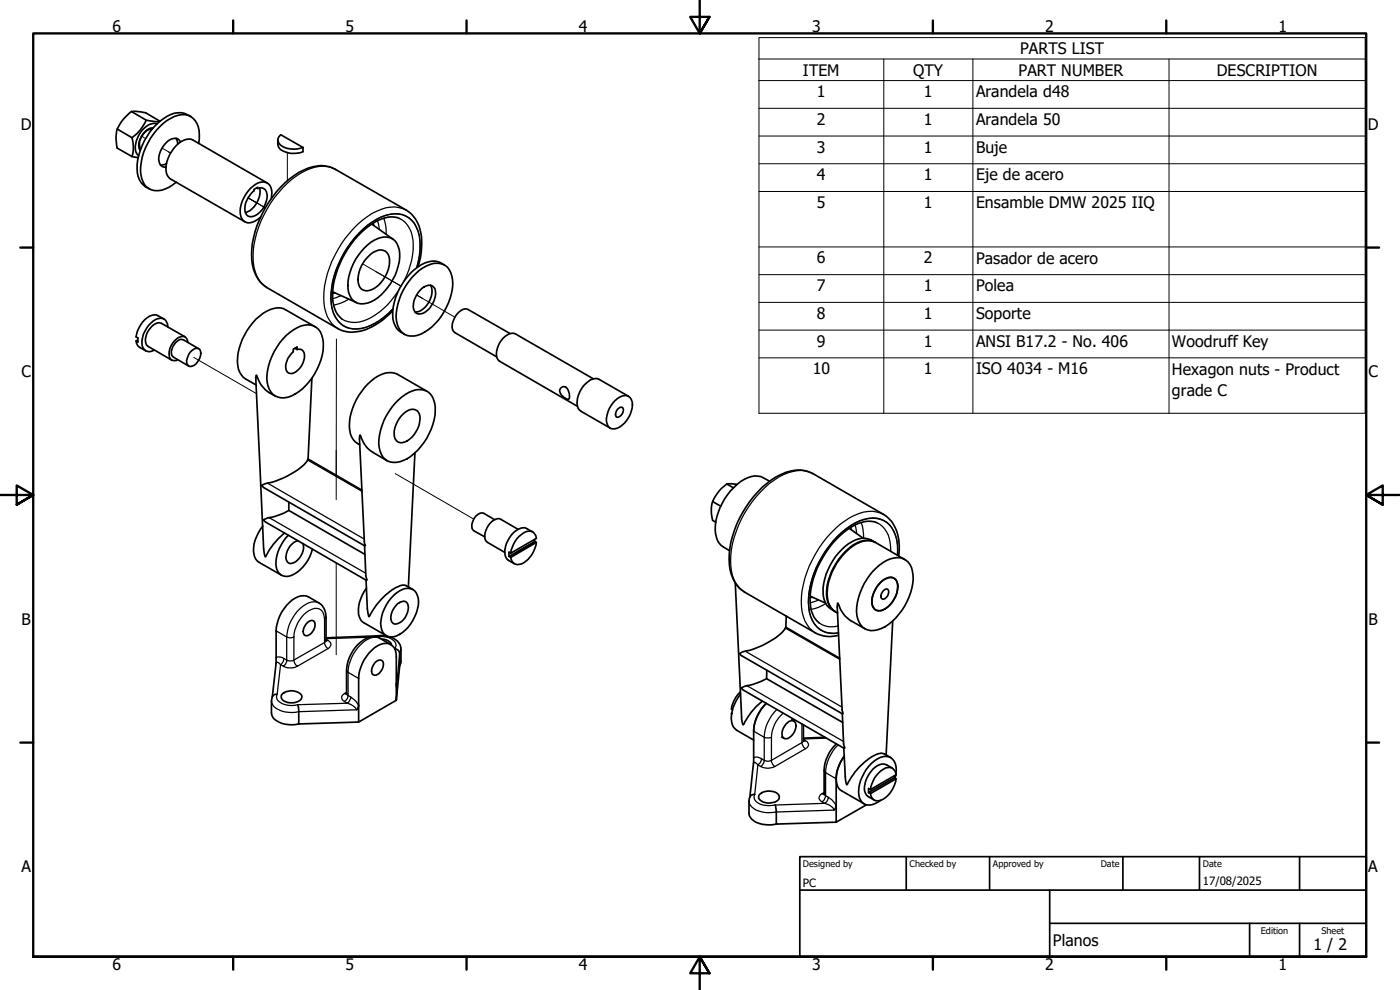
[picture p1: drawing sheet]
<svg xmlns="http://www.w3.org/2000/svg" width="420mm" height="297mm" viewBox="0 0 420 297" stroke-linecap="round" stroke-linejoin="round" font-family="sans-serif">
<!-- layer: Tweak Trail (ISO) -->
<path d="M42.5 40.9l1.2 .7M48.6 44.4l2.6 1.5-.7-.4M86.2 45.8v8.5M77 60.8l-2.6-1.4 5.2 2.9M108.8 79.2l11.5 6.6-7.6-4.3M126.9 89.6l-1.9-1.1 11.5 6.7M58.2 107.2l18.8 10.9M101 101.7l-.1 48.2M118.6 142.1l23.6 13.7M100.9 168.9v27.6" fill="none" stroke="#000" stroke-width=".3"/>
<!-- layer: Visible (ISO) -->
<g fill="none" stroke="#000" stroke-width=".51">
<path d="M35.2 38.7l4.4 2.6M39.4 33.5l4.5 2.6M45.7 38.8a4.3 4.3 0 0 0-3.9 4.2l.4 1.7M46 38.4a5.1 5.1 0 0 0-4.3 4.9l.3 1.8M47.1 37.2a4 4 0 0 0-4.2 1.6 7.5 7.5 0 0 0-2.1 6.9l.8 1M47.9 36.4l-1.2 .1-2.8-.4a12.7 12.7 0 0 1-4.3 5.2 10.6 10.6 0 0 1 0 5.7l1.9 .3M48 36.4l-4.3-2.6-3-.4a2.86 2.86 0 0 0-2.7 1.3 8.8 8.8 0 0 0-2.8 9.7l4.4 2.6M57.3 35a6.6 6.6 0 0 0-8.2 .5 18.9 18.9 0 0 0-7.9 16.4 5.7 5.7 0 0 0 3.6 4.7M50 49.1l-.7 .3-1.1 .1M52.8 41.5l.3 .5 .2 1.3M54.2 42.6a1.99 1.99 0 0 0-3.1-.7 6.6 6.6 0 0 0-3.2 7.2 1.74 1.74 0 0 0 1.9 1.1M59.6 43a8.2 8.2 0 0 0-1.6-7.5 5.3 5.3 0 0 0-6.7 0 18.9 18.9 0 0 0-9 16.9 4.9 4.9 0 0 0 7.3 4.3l1.1-.5 2.2-1.5"/>
<path d="M77 56.4l.3 .2v-.4l-1 .6v.4a6.9 6.9 0 0 0-2.6 6.7 1.94 1.94 0 0 0 3.1 .7 6.9 6.9 0 0 0 3.3-6.6 1.86 1.86 0 0 0-2.8-1.4M77.9 56.4a6.9 6.9 0 0 1-4.2 7.4M80.2 54.9l-22.3-12.9a4.4 4.4 0 0 0-5.1 1.7 8.7 8.7 0 0 0-2.5 9.1l.9 .9 22.3 12.8M81.4 59.6a4.4 4.4 0 0 0-1.1-4.6 3.8 3.8 0 0 0-4.4 .9 9.5 9.5 0 0 0-3.6 9.2 2.67 2.67 0 0 0 4.2 1.2l1.7-1.1M83.4 42a3.1 3.1 0 0 0 3 3.8l.9 .2 2.8-.2 .8-.3v-1.3M84.3 40.4l6.6 3.8a6.9 6.9 0 0 1-7.1-1.2 1.74 1.74 0 0 1 .5-2.6zM109.4 74.3a8 8 0 0 1 7.8-2.9 5.4 5.4 0 0 1 2.8 5.9 17 17 0 0 1-8.6 13.2 4.4 4.4 0 0 1-6.9-3.7 16.6 16.6 0 0 1 4.9-12.5zM110.4 77.1a5 5 0 0 1 4.6-2 3.2 3.2 0 0 1 1.9 3.8 9.6 9.6 0 0 1-6.5 8.3 2.71 2.71 0 0 1-3-3.3 9.8 9.8 0 0 1 3-6.8zM111.6 67.2l6.4 4.6M120 65.6a8.2 8.2 0 0 0-7.9 1.3 27.8 27.8 0 0 0-12.3 22.6l.1 1.2a7.4 7.4 0 0 0 2.7 5M125.5 80a17.8 17.8 0 0 0-.7-14.2 8.2 8.2 0 0 0-2.9-2.8l-21.2-12.2a9.6 9.6 0 0 0-9.6 .2 29.8 29.8 0 0 0-14.5 18.4 16.8 16.8 0 0 0 1.1 14.7l.9 1 1.6 1.2 21.2 12.3a12 12 0 0 0 12.4-1.8l4.1-3.6M133.3 79.5a6.2 6.2 0 0 0-7.8 .5 18.4 18.4 0 0 0-7.6 15.7 5.5 5.5 0 0 0 3.5 4.6"/>
<path d="M49.2 95.7a4 4 0 0 0-6.4 .9l-.6 .9a7.7 7.7 0 0 0-1.4 3.6l.6 .3v1.2l-.6-.3 .5-.3M50.4 98.1a2.32 2.32 0 0 0-1.1-2.4 2.32 2.32 0 0 0-2.6 .2 8.4 8.4 0 0 0-4 7.8 2.24 2.24 0 0 0 3.7 1.3M94.6 98l-8.9-5.1a5.7 5.7 0 0 0-5.7 .5 18.5 18.5 0 0 0-8.8 15.1 6 6 0 0 0 2.5 5.2l3.1 1.8M99.8 87.6l7.2 3.2M124.7 82.2a8.2 8.2 0 0 1 8.2-2.9 5.8 5.8 0 0 1 3 6 17.8 17.8 0 0 1-10.7 15.3 4.6 4.6 0 0 1-6.2-4.3 18.1 18.1 0 0 1 5.7-14.1zM126 87.1a3.2 3.2 0 0 1 3.8-1.3 3.4 3.4 0 0 1 .6 4.1 5.8 5.8 0 0 1-4.7 4.3 2.31 2.31 0 0 1-1.6-3 7.5 7.5 0 0 1 1.9-4.1zM129.2 85.6a6.2 6.2 0 0 1-2.8 7.5l-.7 .4-1.2 .1M40.8 102.3a2.47 2.47 0 0 0 1.2 2l1.8 1M55.6 101.1l-7.1-4.1a3.2 3.2 0 0 0-3.8 2 3.7 3.7 0 0 0-.3 4.9l7.2 4.2M56.4 102.7a1.74 1.74 0 0 0-1-1.7 1.74 1.74 0 0 0-1.9 .3 5.1 5.1 0 0 0-2.3 6.5 1.86 1.86 0 0 0 2.1 .1M57.2 105.5a1.79 1.79 0 0 1 2.8-.5 4 4 0 0 1-2.8 5 1.62 1.62 0 0 1-1-2.5zM59.6 104.6l-4.5-2.6a2.34 2.34 0 0 0-2.8 1.4l-.4 .6a2.45 2.45 0 0 0 .2 3.2l4.5 2.6"/>
<path d="M82.5 118.8a9.3 9.3 0 0 1-5.3-5.8l-.3-.4-.1 1.2 2.4 51.9a1.1 1.1 0 0 0 .6 1.3 21.5 21.5 0 0 1 5.6-7.1M85.9 100.6l1.1-.9a7.5 7.5 0 0 1 7.1-1.9 5.2 5.2 0 0 1 2.9 4.9 18.2 18.2 0 0 1-9.5 16.1 4.8 4.8 0 0 1-7.3-4 18.1 18.1 0 0 1 5.7-14.2zM88.5 104.5l.7 .4v-.8l-1.2 .7v.7a5.9 5.9 0 0 0-2.1 5.6 1.81 1.81 0 0 0 3 .4 5.5 5.5 0 0 0 2.2-6 1.46 1.46 0 0 0-1.9-.6M93.6 113.5l-1.1 24.3M128.1 117.4l-8.8-5.1a7.1 7.1 0 0 0-7.8 1.9 18 18 0 0 0-6.5 14.9 5.2 5.2 0 0 0 2.9 4.4M153 100.1l-12.5-7.2a3.6 3.6 0 0 0-4.2 2.7 3.5 3.5 0 0 0 .2 4.2l12.5 7.2M168.3 116.4a1.52 1.52 0 0 1 1.7-.1 1.52 1.52 0 0 1 .8 1.5 1.64 1.64 0 0 1-.3 2 3.2 3.2 0 0 1-2.5-2.9zM178.1 113.7l-23.4-13.5a4.3 4.3 0 0 0-4.8 2.7l-.4 .8a3.9 3.9 0 0 0 .4 4.7l23.4 13.5M188.7 118.9l-8.9-5.1a3.5 3.5 0 0 0-4 1.2 7.7 7.7 0 0 0-2.3 7.5l.8 .9 8.8 5M92.5 137.8a10 10 0 0 1-4.6 4 25.3 25.3 0 0 1-8.7 3.5l-.7 .4 .7 .7 30.2 17.4M92.5 137.7l16.1 9.4M116.1 138.2l-4.1-2.5a9.5 9.5 0 0 1-3.9-5.2l-.2 1.3 1.4 30.9 .4 .9-.3 .2"/>
<path d="M118.5 121.1a10 10 0 0 1 8.3-4.1 4.9 4.9 0 0 1 3.8 5 17.9 17.9 0 0 1-9.6 16.2 4.7 4.7 0 0 1-7.2-4 18.2 18.2 0 0 1 4.7-13.1zM121.1 124.1a2.97 2.97 0 0 1 4.4-.5 5.8 5.8 0 0 1-.7 5.9 4.8 4.8 0 0 1-5.3 3.1 3.5 3.5 0 0 1-1-4.2l.3-.9a8.5 8.5 0 0 1 2.3-3.4zM124.5 135.9l-1.9 40.2M184.6 120.2a3.2 3.2 0 0 1 4.6-.8 6 6 0 0 1-1 6.6 4.9 4.9 0 0 1-4.9 2.6 3.4 3.4 0 0 1-1.1-4 8.4 8.4 0 0 1 2.4-4.4zM185.2 122.9a1.21 1.21 0 0 1 1.7-.5 1.99 1.99 0 0 1-1.9 2.7 1.72 1.72 0 0 1 .2-2.2zM78.9 157.8a10.7 10.7 0 0 0-2.5 9.2l.8 1.3 .5 .4 6.8 3.9M86.7 153.1a23.2 23.2 0 0 1-6.9 2.5l-.7 .4 .7 .7 30.1 17.4 .3-.1-.4-1.2-.4-9M86.7 150.7v2.4l22.8 13.3M148.5 155.9l-3.3-1.9a3.1 3.1 0 0 0-3.4 2.7 2.37 2.37 0 0 0 .4 2.5l3.3 1.9M155.4 158.8l-5.1-3a3.6 3.6 0 0 0-4.2 2.7 3.5 3.5 0 0 0 .2 4.2l5.1 3M159.9 159.6a4 4 0 0 0-6.4 .9 7.2 7.2 0 0 0-1.7 6.7l.8 .9 1.8 1M213.9 150.5l2.4 1.4"/>
<path d="M218.1 145.2l2 1.2M221.2 145.3l-1.7-.2a2.03 2.03 0 0 0-2.1 .7 9 9 0 0 0-3.5 10.3l.9 .6M230.9 144.4a6.6 6.6 0 0 0-8.6 0 19.1 19.1 0 0 0-7.7 14.6 6.2 6.2 0 0 0 4.3 6.2M254.9 158.5l4.1 3M263.3 156.9a8.3 8.3 0 0 0-7.9 1.3 28 28 0 0 0-12.3 22.6 8.2 8.2 0 0 0 2.8 6.1M86.6 160.6a11.5 11.5 0 0 0-3.5 10.2 3.3 3.3 0 0 0 5.3 1.4 12.4 12.4 0 0 0 5.4-7.4M89.4 162.2a5.2 5.2 0 0 0-3.4 5.9 1.61 1.61 0 0 0 2.8 .4 5.3 5.3 0 0 0 2.1-5.4M109.9 174l.3 8.6 .5 2.4a19.8 19.8 0 0 1 9.8-9.4h1.2l2.3 1.3M110 176.5a10.4 10.4 0 0 0-2.1 8.7l.7 1.3 7.4 4.2M118.2 178.6a5.3 5.3 0 0 1 5.8-1.7 5.1 5.1 0 0 1 1.3 5.8 11.1 11.1 0 0 1-7.1 8.4 3.1 3.1 0 0 1-3.8-3 11.6 11.6 0 0 1 3.8-9.5zM152.8 166.9l7.7-4.4 .5 .2-7.7 4.5zM153.3 166a7.8 7.8 0 0 1 5.2-6.6 2.17 2.17 0 0 1 2.5 2.1l-7.7 4.5-.5-.3v1.2"/>
<path d="M160.5 161.8v.7M161 162.7a8.3 8.3 0 0 1-4.5 6.5 2.22 2.22 0 0 1-3.2-2M220.7 174.9l1.9 41.2a1.1 1.1 0 0 0 .5 1.3 21.5 21.5 0 0 1 5.7-7M243.1 178.9l4.7 2.1M261.9 171.5a10 10 0 0 1 8.3-4.1 4.9 4.9 0 0 1 3.8 5.1 18 18 0 0 1-9.5 16.1 4.8 4.8 0 0 1-7.3-4 18.2 18.2 0 0 1 4.7-13.1zM262.6 162.7a6.2 6.2 0 0 0-7.9 .4 18.6 18.6 0 0 0-7.6 15.7 5.3 5.3 0 0 0 3.5 4.6M262.6 162.7a6.8 6.8 0 0 0-7.8 1.8 18.1 18.1 0 0 0-6.6 15 5.4 5.4 0 0 0 2.4 4M264.3 174.7a3.2 3.2 0 0 1 4.6-.8 6.6 6.6 0 0 1-1.8 7.5 3.7 3.7 0 0 1-4.6 1.4 4.7 4.7 0 0 1 0-5.6zM264.5 174.5a3.4 3.4 0 0 1 4-.9 4 4 0 0 1 .6 4.5 7.3 7.3 0 0 1-5 5.1 2.22 2.22 0 0 1-2.4-2.5 8.4 8.4 0 0 1 2.8-6.2zM265.2 177.1l.8-.4a.97 .97 0 0 1 .6 1.6l-.2 .5a1.41 1.41 0 0 1-1.8 .8 2.03 2.03 0 0 1 .6-2.5zM269.7 166.8a12.9 12.9 0 0 0-3.3-11.5l-1.2-.9-21.2-12.3a9.8 9.8 0 0 0-9.6 .3 29.8 29.8 0 0 0-14.5 18.3 16.9 16.9 0 0 0 1.1 14.7l.9 1.1 1.6 1.2 21.2 12.2a9.2 9.2 0 0 0 7 .7M271.5 167.9l-8.8-5.2a7.1 7.1 0 0 0-7.8 1.9 18 18 0 0 0-6.6 14.9 5.3 5.3 0 0 0 3.1 4.4"/>
<path d="M82.9 198.9l-1.2 10.2M92.4 186.7a1.21 1.21 0 0 1 1.6-.5 1.21 1.21 0 0 1 .6 1.6 2.98 2.98 0 0 1-3 2.9 2.43 2.43 0 0 1 .3-3.6zM97.9 192.3v-7.1a4.8 4.8 0 0 0-2.2-4.3l-3.2-1.8a5 5 0 0 0-5.7 1.7 12.5 12.5 0 0 0-3.9 8.5v9.7M112.5 198.9a1.38 1.38 0 0 1 1.3-.9 1.38 1.38 0 0 1 1.3 1 3.5 3.5 0 0 1-2.6 3.6 1.56 1.56 0 0 1-.7-2.5zM112.8 190.8l.2 .3M112.8 190.8l1.7-.1 1.7 .2M112.8 190.8l-14.9 .6M114.5 191.8a2.87 2.87 0 0 1 3 1.7M117 191.1a4 4 0 0 1 3.3 3.7v4.1l-.3 .9M117.3 193.4l-3.2-1.8a5 5 0 0 0-6.1 1.2 12 12 0 0 0-4 8.3l-.1 7.2M118.5 194.6a1.66 1.66 0 0 1 1.5 1.5v3.7M119.3 181.2a2.35 2.35 0 0 1 2.7-.5 4.5 4.5 0 0 1-1.5 5.8 2.35 2.35 0 0 1-2.6 .4 4.2 4.2 0 0 1 .9-5.2z"/>
<path d="M120 199.8l-1.1 10.3v-5M235.8 188.2a10 10 0 0 1-4.5 4.1 25.3 25.3 0 0 1-8.7 3.4l-.6 .4 .6 .7 30.2 17.4M235.8 188.2l16.2 9.3M236 184.8l-.2 3.4M259.6 188.6l-4.3-2.4a11.6 11.6 0 0 1-3.9-5.2l-.1 1.2 1.4 31 .3 .8-.2 .2M267.9 186.4l-2 40.2M83.2 208.3a1.68 1.68 0 0 0-1.7 2v3.7a3.7 3.7 0 0 0 3 3l3.1 .5 2.1-.3M84.8 208.1a4.1 4.1 0 0 1 5.8 .8 2.37 2.37 0 0 1-2.7 2 3.5 3.5 0 0 1-3.4-1.4v-.9zM89.3 211.4l.4 1.6v4.2l17.9-.6v-5M107.6 211.6l-.6 1.4M118.9 205.1l.1 .9M118.9 205.1v-8.1a3.4 3.4 0 0 0-1.6-3.6 3.4 3.4 0 0 0-4 .4 12.4 12.4 0 0 0-5.7 9.8v8"/>
<path d="M118.9 210.1l-11.3 6.5M219.5 214l.1 .3M219.6 214h.1M222.2 207.6l-1.3 1.5a8.3 8.3 0 0 0-1.4 3.7l.3 .2M222.2 208.3a10.7 10.7 0 0 0-2.4 9.1l.3 .7 1 1 5.1 2.9M229.9 211.1a12.3 12.3 0 0 0-3.7 8.3v9.2l-1.2 10.6M230.1 203.6a25 25 0 0 1-6.9 2.4l-.8 .4 .8 .7 30.1 17.4 .3-.1-.4-1.2-.4-9M230.1 201.1v2.5l22.8 13.2M235.9 217.2a1.76 1.76 0 0 1 2.7-.5 3.9 3.9 0 0 1-2.7 5 1.61 1.61 0 0 1-1.1-2.5zM237.6 215.9l.7 .4M241.1 217.5l.1 4.9M226.5 238.4a1.6 1.6 0 0 0-1.7 2v3.7a4.8 4.8 0 0 0 5.1 3.3l3.1-.1"/>
<path d="M228.1 238.2a4.4 4.4 0 0 1 5.6 .4 1.64 1.64 0 0 1-1.7 2.2 4.1 4.1 0 0 1-4.3-1.2l.1-1zM234.6 221.2l.7 .3M247.6 221.2l-6.5 .3M251 223.2a11.7 11.7 0 0 0-3.7 8v7.2M253.2 224.5l.5 9.4 .4 1.5a20.2 20.2 0 0 1 9.4-9.2l1-.2 .9 .2 1.9 1.1M260.7 237.8l7.7-4.5 .5 .4-7.7 4.4zM261.2 236.9a7.8 7.8 0 0 1 5.2-6.6 2.17 2.17 0 0 1 2.5 2.2l-7.7 4.4-.5-.3v1.2M267.8 230.5a4 4 0 0 0-6.4 .9 7 7 0 0 0-1.6 6.7l.7 .9 1.8 1M268.4 232.7v.6M268.9 232.1a4.2 4.2 0 0 0-2.2-5 6.1 6.1 0 0 0-6 2.8 11.1 11.1 0 0 0-2.8 9.5 3 3 0 0 0 4.6 1.8l1.8-1.1M268.9 232.5l-.3 1M268.9 233.7a7.8 7.8 0 0 1-5.2 6.6 2.17 2.17 0 0 1-2.5-2.2"/>
<path d="M232.6 241.5l.4 1.8v4l18-.6v-5M251 241.7l-.2 .7-.5 .7M259.3 241.2l-6.7-3.9a4.2 4.2 0 0 1-1.6-4.3l.7-3.1 1.7-3-1.6 2.8-.7 2.1-.1 1.9v8M260 241.5l-9 5.2"/>
</g>
<!-- layer: Visible Narrow (ISO) -->
<g fill="none" stroke="#000" stroke-width=".38">
<path d="M100.7 50.8a10.1 10.1 0 0 0-10.3 1.1 32 32 0 0 0-14.5 25 10.1 10.1 0 0 0 4.3 9.4M112 66.9l.3 .8M113.3 66.2l.5 2.6M115.2 65.5a12.6 12.6 0 0 1 .7 4.8M120 65.6a8.3 8.3 0 0 1 4 7.8 22.5 22.5 0 0 1-2.8 11M121.9 63a10.5 10.5 0 0 0-10.3 1.1 32.3 32.3 0 0 0-14.4 25.1 10.1 10.1 0 0 0 4.2 9.4M100.6 87.9l-.8 .2M102.4 88.7l-2.6 .9M104.6 89.8a13.1 13.1 0 0 1-4.5 1.8M119.5 87.4a20.2 20.2 0 0 1-11.7 9.2 7.5 7.5 0 0 1-5.2-.9M125.1 80.3a17.6 17.6 0 0 0-.1-12.2 7 7 0 0 0-9.2-3.5 24.3 24.3 0 0 0-12.6 11.3 24.4 24.4 0 0 0-3.6 16.7 7.3 7.3 0 0 0 10.3 5.6 17.9 17.9 0 0 0 8-5.6 17.4 17.4 0 0 1-10.6 6.1 7.1 7.1 0 0 1-7.6-6.1 26.2 26.2 0 0 1 5.6-19.8 21.2 21.2 0 0 1 11.9-8.5 7 7 0 0 1 8.2 5 19 19 0 0 1-.4 11.1M92.3 138l16.3 9.4"/>
<path d="M80.3 145l29 16.7M80.8 155.3l29 16.7M244 142.1a10.4 10.4 0 0 0-10.3 1 31.8 31.8 0 0 0-14.4 25.2 10.3 10.3 0 0 0 4.2 9.4M255.3 158.2l.3 .9M256.6 157.5l.5 2.6M258.4 156.8l.6 2.2 .2 2.5M263.3 156.9a7.9 7.9 0 0 1 4 7.2v1.3M265.2 154.4a10.4 10.4 0 0 0-10.2 1 32.3 32.3 0 0 0-14.5 25.1 10.1 10.1 0 0 0 4.2 9.4M243.9 179.2l-.8 .2M269.3 166.5a10.8 10.8 0 0 0-3.2-9.7 8.8 8.8 0 0 0-9.6 .2 29.6 29.6 0 0 0-13.9 23.7 9.2 9.2 0 0 0 4.4 8.6 8.3 8.3 0 0 0 4.7 .6M269.4 166.6a11.3 11.3 0 0 0-3.2-9.9 8.7 8.7 0 0 0-9.6 .2 29.5 29.5 0 0 0-14 23.9 9 9 0 0 0 4.4 8.6 7.3 7.3 0 0 0 4.7 .5M82.9 198.9l.3-.2 1 .7"/>
<path d="M82.9 197.3l.8-.2 1.5 .5M82.9 189.3l3.1 1.8M84.2 199.4l-1 8.9a2.12 2.12 0 0 0 1.6 2.9 7.1 7.1 0 0 0 4.5 .2l14.9-.4-.8-.5M84.2 199.4l.8 .5M85.2 197.6l-.2 .8-.8 1M86 198l.9 .3 1.3-.3 .4 1.3 .7 .6-1.9 .5-1.2-.1-1.2-.4 .7-.6zM86 191.1l.9 .3 1.3-.3M86 191.1v6.9l-.8-.4M95.7 180.9a4.6 4.6 0 0 0-4.8 1 13 13 0 0 0-4.9 9.2M97.4 185.8a2.79 2.79 0 0 0-3-3.3 9.4 9.4 0 0 0-6.2 8.6M97.4 185.8v7l-9.2 5.2v-6.9M97.9 192.3a1.21 1.21 0 0 1 1.4 .9 1.21 1.21 0 0 1-.9 1.4"/>
<path d="M97.9 192.1a1.49 1.49 0 0 0 .5 2.5M97.9 185.2l-.5 .6M97.9 191.8l.5 .3M98.4 194.6l-9.1 5.3M111.1 191.2l-13.2 .4M112.9 191.1a6.3 6.3 0 0 1 5.6 1.4 1.62 1.62 0 0 1-.1 2.2M114.1 191.6a4.5 4.5 0 0 0-4.9 .9 12.6 12.6 0 0 0-4.7 9.2M120.3 194.8l-.3 1.3-1 9.9-.1-.2M223.6 195.4l29.1 16.7M235.7 188.5l16.3 9.4M245.6 180l-2.5 .9M245.9 186.9a6.5 6.5 0 0 0 5.6 .9"/>
<path d="M247.8 181.1a12.2 12.2 0 0 1-4.4 1.8M81.5 210.3a4.8 4.8 0 0 0 5.1 3.4l20.4-.7-1.1-1.2-1.7-.8 .6-.6 .5-1.2 1.6 1.3 .7 1.1M104 208.1a1.49 1.49 0 0 1-.6 2.4 1.29 1.29 0 0 1-.9-1.2 1.29 1.29 0 0 1 .9-1.2l.6 .1M104 201.1l.5 .6M104 207.7l-.6 .4M104.5 201.7v6.9l.8 .6M104.5 201.7l3.1 1.9M224.2 205.7l29 16.8M226.2 219.4l3.2 1.8M233.1 212.9a12.3 12.3 0 0 0-3.7 8.3M235 214a10.2 10.2 0 0 0-3.5 7.2M240.7 217.2v5.6l-9.2 5.3v-6.9"/>
<path d="M226.1 229l.5-.3 .9 .8M226.2 227.4a2 2 0 0 1 2.3 .2M227.5 229.5l-1 8.9a2.16 2.16 0 0 0 1.7 2.9l2.6 .4 16.7-.7-.8-.4M227.5 229.5l.8 .5M228.5 227.6l-.4 1.3-.6 .6M229.4 228.1l.8 .3 1.3-.3 .4 1.2 .6 .7-1.7 .5-2.5-.5 .9-1zM229.4 221.2l.8 .2 1.3-.2M229.4 221.2v6.9l-.9-.5M241.1 222.2a1.49 1.49 0 0 0 .6 2.4M241.1 221.9l.6 .3M241.2 222.4a1.18 1.18 0 0 1 1.4 .8 1.18 1.18 0 0 1-.9 1.4M241.7 224.6l-9.2 5.4"/>
<path d="M247.3 238.1a1.55 1.55 0 0 1-.6 2.5 1.3 1.3 0 0 1-.9-1.3 1.3 1.3 0 0 1 .9-1.2l.6 .1M247.3 231.2l.5 .6M247.3 237.8l-.6 .3M247.8 231.8v6.9l.7 .5M247.8 231.8l3.2 1.9M248 221.5l-6.9 .2M251.5 223.5a12.3 12.3 0 0 0-3.7 8.3M224.8 240.4a4.1 4.1 0 0 0 4 3.2l2.1 .2 19.4-.7-.6-1-2.2-1.1 .7-.5 .3-1.3 1.2 .8 1.3 1.7"/>
</g>
<!-- layer: Symbol (ISO) -->
<g fill="none" stroke="#000" stroke-width=".3">
<path d="M227.8 17.7v-6.4h181.9v6.4M227.8 17.7h181.9v6.5M227.8 17.7v106.3h181.9v-99.8M265.2 17.7v106.3M292 17.7v106.3M350.8 17.7v106.3M227.8 24.2h181.9M227.8 32.5h181.9M227.8 40.8h181.9M227.8 49.1h181.9M227.8 57.5h181.9M227.8 74.1h181.9"/>
<path d="M227.8 82.4h181.9M227.8 90.7h181.9M227.8 99h181.9M227.8 107.4h181.9"/>
</g>
<!-- layer: Border (ISO) -->
<g fill="none" stroke="#000" stroke-width=".7">
<path d="M70 6.1v3.9M140 6.1v3.9M210 0v10l-2.9-4.9h5.8l-2.9 4.9 2.9-4.9M280 6.1v3.9M350 6.1v3.9M6.1 74.3h3.9M410 74.3h3.9M0 148.5h10l-5-2.8v5.7l5-2.9-5 2.9M420 148.5h-10l5-2.8v5.7l-5-2.9 5 2.9M6.1 222.8h3.9M410 222.8h3.9M10 287.1v-277.1h400v277.1h-400h400"/>
<path d="M70 287.1v3.8M140 287.1v3.8M212.9 292l-2.9-4.9 2.9 4.9h-5.8l2.9-4.9v9.9M280 287.1v3.8M350 287.1v3.8"/>
</g>
<!-- layer: Title (ISO) -->
<path d="M240 257h170v30.1h-170zM272 257v10.1M297 257v10.1M337 257v10.1M360 257v10.1M390 257v10.1M240 267.1h170M315 277h95M315 267.1v20M375 277v10.1M390 277v10.1" fill="none" stroke="#000" stroke-width=".51"/>
<g font-size="4.8">
<text x="33.7" y="9.6">6</text>
<text x="103.7" y="9.6">5</text>
<text x="173.7" y="9.6">4</text>
<text x="243.7" y="9.6">3</text>
<text x="313.7" y="9.6">2</text>
<text x="383.7" y="9.6">1</text>
<text x="306.1" y="16.3">PARTS LIST</text>
<text x="241" y="22.7">ITEM</text>
<text x="274.1" y="22.7">QTY</text>
<text x="305.7" y="22.7">PART NUMBER</text>
<text x="365.2" y="22.7">DESCRIPTION</text>
<text x="245.2" y="29.1">1</text>
<text x="277.3" y="29.1">1</text>
<text x="292.9" y="29.2">Arandela d48</text>
<text x="6.2" y="38.9">D</text>
<text x="245.2" y="37.5">2</text>
<text x="277.3" y="37.5">1</text>
<text x="292.9" y="37.5">Arandela 50</text>
<text x="410.5" y="38.9">D</text>
<text x="245.2" y="45.8">3</text>
<text x="277.3" y="45.8">1</text>
<text x="292.9" y="45.8">Buje</text>
<text x="245.2" y="54.1">4</text>
<text x="277.3" y="54.1">1</text>
<text x="292.9" y="54.2">Eje de acero</text>
<text x="245.2" y="62.4">5</text>
<text x="277.3" y="62.4">1</text>
<text x="292.9" y="62.5">Ensamble DMW 2025 IIQ</text>
<text x="245.2" y="79">6</text>
<text x="277.3" y="79">2</text>
<text x="292.9" y="79.1">Pasador de acero</text>
<text x="245.2" y="87.4">7</text>
<text x="277.3" y="87.4">1</text>
<text x="292.9" y="87.4">Polea</text>
<text x="245.2" y="95.7">8</text>
<text x="277.3" y="95.7">1</text>
<text x="292.9" y="95.7">Soporte</text>
<text x="245.2" y="104">9</text>
<text x="277.3" y="104">1</text>
<text x="292.9" y="104">ANSI B17.2 - No. 406</text>
<text x="351.7" y="104.1">Woodruff Key</text>
<text x="6.4" y="113.1">C</text>
<text x="243.9" y="112.3">10</text>
<text x="277.3" y="112.3">1</text>
<text x="292.9" y="112.3">ISO 4034 - M16</text>
<text x="351.7" y="112.4">Hexagon nuts - Product</text>
<text x="410.7" y="113.1">C</text>
<text x="351.7" y="118.8">grade C</text>
<text x="6.4" y="187.4">B</text>
<text x="410.7" y="187.4">B</text>
<text x="6.4" y="261.7">A</text>
<text x="410.7" y="261.7">A</text>
<text x="316" y="283.8">Planos</text>
<text x="394.2" y="285">1 / 2</text>
<text x="33.7" y="290.9">6</text>
<text x="103.7" y="290.9">5</text>
<text x="173.7" y="290.9">4</text>
<text x="243.7" y="290.9">3</text>
<text x="313.7" y="290.9">2</text>
<text x="383.7" y="290.9">1</text>
</g>
<g font-size="3.4">
<text x="241" y="266">PC</text>
<text x="361" y="265.5">17/08/2025</text>
</g>
<g font-size="2.7">
<text x="241" y="260.1">Designed by</text>
<text x="273" y="260.1">Checked by</text>
<text x="298" y="260.1">Approved by</text>
<text x="330.3" y="260">Date</text>
<text x="361" y="260">Date</text>
<text x="378.4" y="280.1">Edition</text>
<text x="396.6" y="280.1">Sheet</text>
</g>
</svg>
